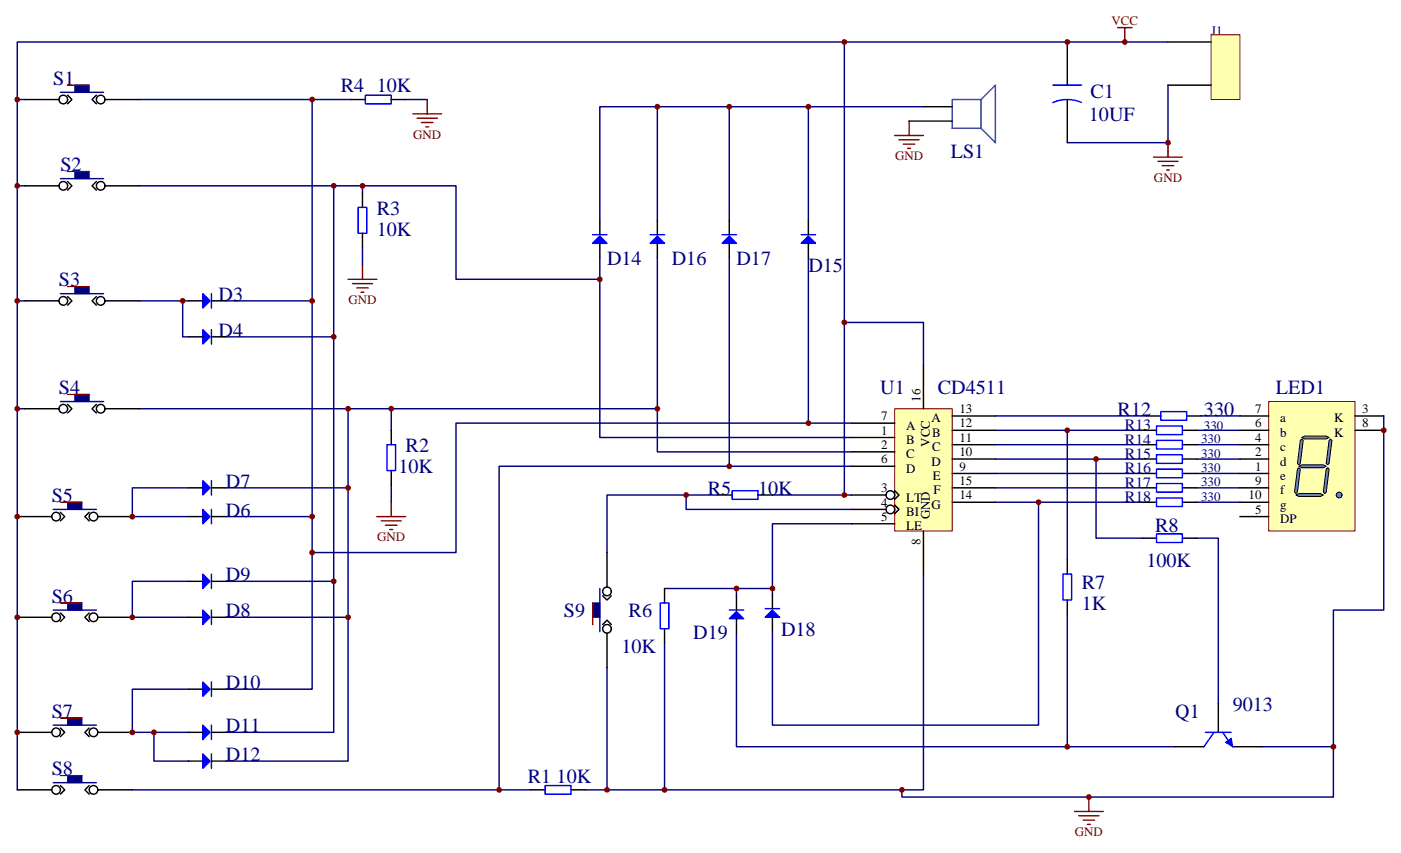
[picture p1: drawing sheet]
<svg xmlns="http://www.w3.org/2000/svg" width="344mm" height="209mm" viewBox="0 0 344 209" stroke-linecap="round" stroke-linejoin="round" font-family="sans-serif">
<g fill="none" stroke="#800000" stroke-width=".35">
<path d="M274.1 6.8h3.5M275.9 6.8v3.5M101.2 27.9h7.1M102.3 29h4.9M103.4 30.1h2.8M104.4 31.1h.7M104.8 24.4v3.5M219.4 33.2h7.1M220.5 34.3h4.9M221.5 35.3h2.9M222.6 36.4h.7M223 29.7v3.5"/>
<path d="M282.9 38.5h7.1M284 39.6h4.9M286.5 35v3.5M285 40.6h2.9M286.1 41.7h.7M85.4 68.5h7M86.4 69.6h5M87.5 70.6h2.8M88.5 71.7h.8M88.9 65v3.5M92.4 126.7h7.1M93.5 127.8h4.9"/>
<path d="M94.5 128.8h2.9M95.6 129.9h.7M96 123.2v3.5M263.5 199h7.1M267.1 195.5v3.5M264.6 200.1h4.9M265.6 201.2h2.9M266.7 202.2h.7"/>
</g>
<g fill="none" stroke="#000080" stroke-width=".35">
<path d="M207.1 10.3h79.4M4.2 24.4h1.8M34.2 24.4h51.9M76.6 24.4v49.4h-21.2M99.5 24.4h5.3M161.2 26.2h-14.1v27.8M178.9 26.2h19.4v27.8M198.3 26.2h28.2M286.5 20.9v14.1h-24.7M4.2 45.6h1.8M34.2 45.6h77.6v22.9h35.3M81.8 45.6v37"/>
<path d="M88.9 45.6v1.7M161.2 54v-27.8h17.7v27.8M4.2 73.8h1.8M34.2 73.8h12M44.8 73.8v8.8h1.4M76.6 73.8v52.9M88.9 60.7v4.3M147.1 63.2v44.1h61.7M161.2 63.2v47.6h47.6M178.9 63.2v51.2h29.9M198.3 63.2v40.6h10.5M207.1 79.1h19.4v10.6"/>
<path d="M55.4 82.6h26.4v60M4.2 100.3h1.8M34.2 100.3h127M46.2 119.7h-13.7v7h13.7M55.4 119.7h30M85.4 100.3v51.1M96 100.3v5.3M96 119v4.2M178.9 114.4h-56.5v79.3M198.3 103.8h-86.5v31.7h-35.2M244.1 105.6h17.7v31.7M244.1 112.6h36"/>
<path d="M244.1 119.7h36M244.1 116.1h36M244.1 109.1h36M244.1 102h37.1M261.8 105.6h18.3M268.8 112.6v19.4h11.3M293.5 119.7h10.6M293.5 116.1h10.6M293.5 112.6h10.6M293.5 109.1h10.6M293.5 105.6h10.6M294.6 102h9.5"/>
<path d="M339.4 102v47.6h-12.4v45.9h-105.8v-1.8M55.4 126.7h21.2v42.4h-21.2M168.3 121.4h7.7M189.4 121.4h19.4M207.1 121.4v-111.1h-202.9v183.4M208.8 128.5h-19.4v17.3M208.8 125h-40.5v-3.6h-19.4v14.1M244.1 123.2h36M254.7 123.2v54.7h-65.3v-23M293.5 132h5.3v40.6M293.5 123.2h10.6M46.2 142.6h-13.7v8.8h13.7"/>
<path d="M55.4 151.4h30v35.3h-30M55.4 142.6h26.4v37h-26.4M163 144.4h26.4M163 157.8v35.9h-14.1v-29.9M180.6 155.3v27.9h81.2M180.6 144.4v1.7M226.5 140.8v52.9h-63.5M261.8 150.7v32.5h26.4M37.7 179.6v7.1h8.5M46.2 169.1h-13.7v10.5h13.7M32.5 193.7h97.7M143.6 193.7h5.3"/>
<path d="M309.4 183.2h17.6"/>
</g>
<g fill="none" stroke="#000" stroke-width=".35">
<path d="M6 24.4h8.5M16.6 23.4l1 1-1 1.1M23.6 23.4l-1 1 1 1.1M25.8 24.4h8.4"/>
<circle cx="15.5" cy="24.4" r="1.06"/>
<circle cx="24.7" cy="24.4" r="1.06"/>
</g>
<path d="M14.8 22.6h10.6" fill="none" stroke="#0d0087" stroke-width=".35"/>
<path d="M18.3 20.9h3.6v1.7h-3.6z" fill="#000080" stroke="#000080" stroke-width=".25"/>
<path d="M16.6 20.9h5.3z" fill="#ffffb0" stroke="#800000" stroke-width=".25"/>
<g fill="none" stroke="#000" stroke-width=".35">
<path d="M6 45.6h8.5M16.6 44.5l1 1.1-1 1M23.6 44.5l-1 1.1 1 1M25.8 45.6h8.4"/>
<circle cx="15.5" cy="45.6" r="1.06"/>
<circle cx="24.7" cy="45.6" r="1.06"/>
</g>
<path d="M14.8 43.8h10.6" fill="none" stroke="#0d0087" stroke-width=".35"/>
<path d="M18.3 42.1h3.6v1.7h-3.6z" fill="#000080" stroke="#000080" stroke-width=".25"/>
<path d="M16.6 42.1h5.3z" fill="#ffffb0" stroke="#800000" stroke-width=".25"/>
<g fill="none" stroke="#000" stroke-width=".35">
<path d="M6 73.8h8.5M16.6 72.7l1 1.1-1 1.1M23.6 72.7l-1 1.1 1 1.1M25.8 73.8h8.4"/>
<circle cx="15.5" cy="73.8" r="1.06"/>
<circle cx="24.7" cy="73.8" r="1.06"/>
</g>
<path d="M14.8 72h10.6" fill="none" stroke="#0d0087" stroke-width=".35"/>
<path d="M18.3 70.3h3.6v1.7h-3.6z" fill="#000080" stroke="#000080" stroke-width=".25"/>
<path d="M16.6 70.3h5.3z" fill="#ffffb0" stroke="#800000" stroke-width=".25"/>
<g fill="none" stroke="#000" stroke-width=".35">
<path d="M16.6 99.2l1 1.1-1 1M23.6 99.2l-1 1.1 1 1M6 100.3h8.5M25.8 100.3h8.4"/>
<circle cx="15.5" cy="100.3" r="1.06"/>
<circle cx="24.7" cy="100.3" r="1.06"/>
</g>
<path d="M14.8 98.5h10.6" fill="none" stroke="#0d0087" stroke-width=".35"/>
<path d="M18.3 96.7h3.6v1.8h-3.6z" fill="#000080" stroke="#000080" stroke-width=".25"/>
<path d="M16.6 96.7l5.3 .1z" fill="#ffffb0" stroke="#800000" stroke-width=".25"/>
<g fill="none" stroke="#000" stroke-width=".35">
<path d="M4.2 126.7h8.5M14.8 125.7l1.1 1-1.1 1.1M21.9 125.7l-1.1 1 1.1 1.1M24 126.7h8.5"/>
<circle cx="13.8" cy="126.7" r="1.06"/>
<circle cx="22.9" cy="126.7" r="1.06"/>
</g>
<path d="M13.1 125h10.5" fill="none" stroke="#0d0087" stroke-width=".35"/>
<path d="M16.6 123.2h3.5v1.8h-3.5z" fill="#000080" stroke="#000080" stroke-width=".25"/>
<path d="M14.8 123.2h5.3z" fill="#ffffb0" stroke="#800000" stroke-width=".25"/>
<g fill="none" stroke="#000" stroke-width=".35">
<path d="M4.2 151.4h8.5M14.8 150.4l1.1 1-1.1 1.1M21.9 150.4l-1.1 1 1.1 1.1M24 151.4h8.5"/>
<circle cx="13.8" cy="151.4" r="1.06"/>
<circle cx="22.9" cy="151.4" r="1.06"/>
</g>
<path d="M13.1 149.6h10.5" fill="none" stroke="#0d0087" stroke-width=".35"/>
<path d="M16.6 147.9h3.5v1.7h-3.5z" fill="#000080" stroke="#000080" stroke-width=".25"/>
<path d="M14.8 147.9h5.3z" fill="#ffffb0" stroke="#800000" stroke-width=".25"/>
<g fill="none" stroke="#000" stroke-width=".35">
<path d="M4.2 179.6h8.5M14.8 178.6l1.1 1-1.1 1.1M21.9 178.6l-1.1 1 1.1 1.1M24 179.6h8.5"/>
<circle cx="13.8" cy="179.6" r="1.06"/>
<circle cx="22.9" cy="179.6" r="1.06"/>
</g>
<path d="M13.1 177.9h10.5" fill="none" stroke="#0d0087" stroke-width=".35"/>
<path d="M16.6 176.1h3.5v1.8h-3.5z" fill="#000080" stroke="#000080" stroke-width=".25"/>
<path d="M14.8 176.1h5.3z" fill="#ffffb0" stroke="#800000" stroke-width=".25"/>
<g fill="none" stroke="#000" stroke-width=".35">
<path d="M4.2 193.7h8.5M14.8 192.7l1.1 1-1.1 1.1M21.9 192.7l-1.1 1 1.1 1.1M24 193.7h8.5"/>
<circle cx="13.8" cy="193.7" r="1.06"/>
<circle cx="22.9" cy="193.7" r="1.06"/>
</g>
<path d="M13.1 192h10.5" fill="none" stroke="#0d0087" stroke-width=".35"/>
<path d="M16.6 190.2h3.5v1.8h-3.5z" fill="#000080" stroke="#000080" stroke-width=".25"/>
<path d="M14.8 190.2l5.3 .1z" fill="#ffffb0" stroke="#800000" stroke-width=".25"/>
<g fill="none" stroke="#000" stroke-width=".35">
<path d="M148.9 135.5v8.5M147.8 153.2l1.1-1.1 1 1.1M147.8 146.1l1.1 1.1 1-1.1M148.9 155.3v8.5"/>
<circle cx="148.9" cy="154.2" r="1.06"/>
<circle cx="148.9" cy="145.1" r="1.06"/>
</g>
<path d="M147.1 144.4v10.5" fill="none" stroke="#0d0087" stroke-width=".35"/>
<path d="M145.3 147.9h1.8v3.5h-1.8z" fill="#000080" stroke="#000080" stroke-width=".25"/>
<path d="M145.3 147.9l.1 5.3z" fill="#ffffb0" stroke="#800000" stroke-width=".25"/>
<g fill="none" stroke="#000" stroke-width=".35">
<path d="M261.8 10.3v10.6M86.1 24.4h3.5M96 24.4h3.5M223 29.7h10.5M226.5 26.2h7M261.8 24.4v10.6M88.9 47.3v3.6M88.9 57.2v3.5M147.1 54v3.6M147.1 59.7v3.5M161.2 54v3.6M161.2 59.7v3.5"/>
<path d="M178.9 54v3.6M178.9 59.7v3.5M198.3 54v3.6M198.3 59.7v3.5M46.2 73.8h3.5M51.9 73.8h3.5M46.2 82.6h3.5M51.9 82.6h3.5M46.2 119.7h3.5M51.9 119.7h3.5M96 105.6v3.5M96 115.4v3.6"/>
<path d="M280.1 105.6h3.5M280.1 109.1h3.5M280.1 112.6h3.5M280.1 116.1h3.5M280.1 119.7h3.5M281.2 102h3.5M290 105.6h3.5M290 109.1h3.5M290 112.6h3.5M290 116.1h3.5M290 119.7h3.5M291 102h3.6"/>
<path d="M46.2 126.7h3.5M51.9 126.7h3.5M176 121.4h3.6M185.9 121.4h3.5M261.8 137.3v3.5M280.1 123.2h3.5M280.1 132h3.5M290 123.2h3.5M290 132h3.5M46.2 151.4h3.5M46.2 142.6h3.5M51.9 151.4h3.5"/>
<path d="M51.9 142.6h3.5M163 144.4v3.5M163 154.2v3.6M180.6 146.1v3.5M180.6 151.8v3.5M189.4 145.8v3.5M189.4 151.4v3.5M261.8 147.2v3.5M46.2 169.1h3.5M46.2 179.6h3.5M51.9 169.1h3.5M51.9 179.6h3.5"/>
<path d="M46.2 186.7h3.5M51.9 186.7h3.5M130.2 193.7h3.5M140.1 193.7h3.5"/>
</g>
<g fill="none" stroke="#00f" stroke-width=".35">
<path d="M89.6 23.4h6.4v2.1h-6.4zM258.2 20.9h7.1M265.2 25.1a8.6 8.6 0 0 0-7 .1M87.8 50.9h2.2v6.3h-2.2zM145.3 57.6h3.6M159.5 57.6h3.5M177.1 57.6h3.5M196.5 57.6h3.5M51.9 72v3.6M51.9 80.9v3.5M51.9 117.9v3.5M94.9 109.1h2.1v6.3h-2.1z"/>
<path d="M283.6 104.5h6.4v2.1h-6.4zM283.6 108h6.4v2.1h-6.4zM283.6 111.5h6.4v2.2h-6.4zM283.6 115.1h6.4v2.1h-6.4zM283.6 118.6h6.4v2.1h-6.4zM284.7 101h6.3v2.1h-6.3zM51.9 125v3.5M179.6 120.4h6.3v2.1h-6.3zM283.6 122.1h6.4v2.1h-6.4zM283.6 131h6.4v2.1h-6.4zM51.9 140.8v3.6M51.9 149.6v3.6"/>
<path d="M161.9 147.9h2.1v6.3h-2.1zM178.9 149.6h3.5M187.7 149.3h3.5M260.7 140.8h2.1v6.4h-2.1zM51.9 167.3v3.5M51.9 177.9v3.5M51.9 184.9v3.6M133.7 192.7h6.4v2.1h-6.4z"/>
</g>
<path d="M233.5 24.4h7.1v7.1h-7.1zM240.6 24.4l3.5-3.5v14.1l-3.5-3.5z" fill="none" stroke="#0075ad" stroke-width=".35"/>
<g fill="#00f" stroke="#00f" stroke-width=".35">
<path d="M49.7 72l1.8 1.8-1.8 1.8z"/>
<path d="M49.7 80.9l1.8 1.7-1.8 1.8z"/>
<path d="M49.7 125l1.8 1.7-1.8 1.8z"/>
<path d="M49.7 117.9l1.8 1.8-1.8 1.7z"/>
<path d="M49.7 149.6l1.8 1.8-1.8 1.8z"/>
<path d="M49.7 140.8l1.8 1.8-1.8 1.8z"/>
<path d="M49.7 167.3l1.8 1.8-1.8 1.7z"/>
<path d="M49.7 177.9l1.8 1.7-1.8 1.8z"/>
<path d="M49.7 184.9l1.8 1.8-1.8 1.8z"/>
<path d="M187.7 151.4l1.7-1.8 1.8 1.8z"/>
<path d="M178.9 151.8l1.7-1.8 1.8 1.8z"/>
<path d="M145.3 59.7l1.8-1.8 1.8 1.8z"/>
<path d="M196.5 59.7l1.8-1.8 1.7 1.8z"/>
<path d="M159.5 59.7l1.7-1.8 1.8 1.8z"/>
<path d="M177.1 59.7l1.8-1.8 1.7 1.8z"/>
</g>
<path d="M297 8.5h7.1v15.9h-7.1z" fill="#ffffb0" stroke="#800000" stroke-width=".25"/>
<path d="M286.5 10.3h10.5M286.5 20.9h10.5" fill="none" stroke="#000" stroke-width=".35"/>
<path d="M311.1 98.5h21.2v31.7h-21.2z" fill="#ffffb0" stroke="#800000" stroke-width=".25"/>
<path d="M304.1 119.7h7M304.1 116.1h7M304.1 112.6h7M304.1 102h7M304.1 109.1h7M304.1 105.6h7M332.3 102h7.1M304.1 123.2h7M304.1 126.7h7" fill="none" stroke="#000" stroke-width=".35"/>
<g fill="#57a8c7" stroke="#000" stroke-width=".25">
<path d="M317.9 121.4l.7-.3h5.2l.8 .3-.8 .4h-5.2z"/>
<path d="M318.6 114.4l.7-.4h5.3l.7 .4-.7 .3h-5.3z"/>
<path d="M319.3 107.3l.7-.3h5.3l.7 .3-.7 .4h-5.3z"/>
<path d="M326 108l.3-.3 .4 .3-.7 5.7-.4 .3-.3-.3z"/>
<path d="M318.9 108l.4-.3 .3 .3-.7 5.7-.3 .3-.4-.3z"/>
<path d="M318.2 115.1l.4-.4 .3 .4-.7 5.6-.3 .4-.4-.4z"/>
<path d="M325.3 115.1l.3-.4 .4 .4-.7 5.6-.4 .4-.3-.4z"/>
</g>
<path d="M332.3 105.6h7.1" fill="none" stroke="#000" stroke-width=".35"/>
<circle cx="328.4" cy="121.4" r=".71" fill="#57a8c7" stroke="#000" stroke-width=".25"/>
<path d="M298.8 172.6v7M288.2 183.2h7.1M302.3 183.2h7.1" fill="none" stroke="#000" stroke-width=".35"/>
<path d="M295.6 179.6h6.4M297.7 179.6l-2.4 3.6M299.9 179.6l2.4 3.6" fill="none" stroke="#00f" stroke-width=".35"/>
<path d="M300.6 182.1l1.4-1.1 .3 2.2z" fill="#00f" stroke="#00f" stroke-width=".25"/>
<path d="M219.4 100.3h14.1v29.9h-14.1z" fill="#ffffb0" stroke="#800000" stroke-width=".25"/>
<g fill="none" stroke="#000" stroke-width=".35">
<path d="M226.5 89.7v10.6M208.8 103.8h10.6M208.8 107.3h10.6M208.8 110.8h10.6M208.8 114.4h10.6M233.5 102h10.6M233.5 105.6h10.6M233.5 109.1h10.6M233.5 112.6h10.6M233.5 116.1h10.6M233.5 119.7h10.6M208.8 121.4h8.5"/>
<path d="M208.8 125h8.5M208.8 128.5h10.6M219.4 120.4l1.1 1-1.1 1.1M219.4 123.9l1.1 1.1-1.1 1M226.5 130.2v10.6M233.5 123.2h10.6"/>
<circle cx="218.4" cy="121.4" r="1.06"/>
<circle cx="218.4" cy="125" r="1.06"/>
</g>
<g fill="#800000">
<circle cx="4.2" cy="179.6" r=".71"/>
<circle cx="4.2" cy="151.4" r=".71"/>
<circle cx="4.2" cy="126.7" r=".71"/>
<circle cx="4.2" cy="100.3" r=".71"/>
<circle cx="4.2" cy="73.8" r=".71"/>
<circle cx="4.2" cy="45.6" r=".71"/>
<circle cx="4.2" cy="24.4" r=".71"/>
<circle cx="32.5" cy="179.6" r=".71"/>
<circle cx="32.5" cy="151.4" r=".71"/>
<circle cx="32.5" cy="126.7" r=".71"/>
<circle cx="37.7" cy="179.6" r=".71"/>
<circle cx="44.8" cy="73.8" r=".71"/>
<circle cx="76.6" cy="135.5" r=".71"/>
<circle cx="76.6" cy="126.7" r=".71"/>
<circle cx="76.6" cy="73.8" r=".71"/>
<circle cx="76.6" cy="24.4" r=".71"/>
<circle cx="81.8" cy="142.6" r=".71"/>
<circle cx="81.8" cy="82.6" r=".71"/>
<circle cx="81.8" cy="45.6" r=".71"/>
<circle cx="85.4" cy="151.4" r=".71"/>
<circle cx="85.4" cy="119.7" r=".71"/>
<circle cx="85.4" cy="100.3" r=".71"/>
<circle cx="88.9" cy="45.6" r=".71"/>
<circle cx="96" cy="100.3" r=".71"/>
<circle cx="122.4" cy="193.7" r=".71"/>
<circle cx="147.1" cy="68.5" r=".71"/>
<circle cx="148.9" cy="193.7" r=".71"/>
<circle cx="161.2" cy="100.3" r=".71"/>
<circle cx="161.2" cy="26.2" r=".71"/>
<circle cx="163" cy="193.7" r=".71"/>
<circle cx="168.3" cy="121.4" r=".71"/>
<circle cx="178.9" cy="114.4" r=".71"/>
<circle cx="178.9" cy="26.2" r=".71"/>
<circle cx="180.6" cy="144.4" r=".71"/>
<circle cx="189.4" cy="144.4" r=".71"/>
<circle cx="198.3" cy="103.8" r=".71"/>
<circle cx="198.3" cy="26.2" r=".71"/>
<circle cx="207.1" cy="121.4" r=".71"/>
<circle cx="207.1" cy="79.1" r=".71"/>
<circle cx="207.1" cy="10.3" r=".71"/>
<circle cx="221.2" cy="193.7" r=".71"/>
<circle cx="254.7" cy="123.2" r=".71"/>
<circle cx="261.8" cy="183.2" r=".71"/>
<circle cx="261.8" cy="105.6" r=".71"/>
<circle cx="261.8" cy="10.3" r=".71"/>
<circle cx="267.1" cy="195.5" r=".71"/>
<circle cx="268.8" cy="112.6" r=".71"/>
<circle cx="275.9" cy="10.3" r=".71"/>
<circle cx="286.5" cy="35" r=".71"/>
<circle cx="327" cy="183.2" r=".71"/>
<circle cx="339.4" cy="105.6" r=".71"/>
</g>
<g font-size="4.9" fill="#000080">
<text x="13.1" y="20.9">S1</text>
<text x="83.6" y="22.6">R4</text>
<text x="92.4" y="22.6">10K</text>
<text x="267.1" y="29.7">10UF</text>
<text x="267.5" y="24.1">C1</text>
<text x="233.2" y="38.9">LS1</text>
<text x="14.8" y="42.1">S2</text>
<text x="92.4" y="52.6">R3</text>
<text x="92.4" y="57.9">10K</text>
<text x="148.9" y="65">D14</text>
<text x="164.7" y="65">D16</text>
<text x="180.6" y="65">D17</text>
<text x="14.5" y="70.3">S3</text>
<text x="198.3" y="66.7">D15</text>
<text x="53.6" y="73.8">D3</text>
<text x="53.6" y="82.6">D4</text>
<text x="14.5" y="96.7">S4</text>
<text x="215.9" y="96.7">U1</text>
<text x="230" y="96.7">CD4511</text>
<text x="312.9" y="96.7">LED1</text>
<text x="274.1" y="102">R12</text>
<text x="295.3" y="102">330</text>
<text x="99.5" y="110.8">R2</text>
<text x="55.4" y="119.7">D7</text>
<text x="97.7" y="116.1">10K</text>
<text x="12.7" y="123.2">S5</text>
<text x="173.6" y="121.4">R5</text>
<text x="185.9" y="121.4">10K</text>
<text x="55.4" y="126.7">D6</text>
<text x="283.3" y="130.6">R8</text>
<text x="55.4" y="142.6">D9</text>
<text x="281.2" y="139.1">100K</text>
<text x="12.7" y="147.9">S6</text>
<text x="265.3" y="149.6">1K</text>
<text x="265.3" y="144.4">R7</text>
<text x="55.4" y="151.4">D8</text>
<text x="138.3" y="151.4">S9</text>
<text x="154.2" y="151.4">R6</text>
<text x="191.6" y="156">D18</text>
<text x="152.4" y="160.2">10K</text>
<text x="170" y="156.7">D19</text>
<text x="55.4" y="169.1">D10</text>
<text x="12.7" y="176.1">S7</text>
<text x="55.4" y="179.6">D11</text>
<text x="288.2" y="176.1">Q1</text>
<text x="302.3" y="174.3">9013</text>
<text x="12.7" y="190.2">S8</text>
<text x="55.4" y="186.7">D12</text>
<text x="129.5" y="192">R1</text>
<text x="136.5" y="192">10K</text>
</g>
<g font-size="3.9" fill="#000080">
<text x="275.9" y="105.6">R13</text>
<text x="275.9" y="109.1">R14</text>
<text x="275.9" y="112.6">R15</text>
<text x="275.9" y="116.1">R16</text>
<text x="275.9" y="119.7">R17</text>
<text x="275.9" y="123.2">R18</text>
</g>
<g font-size="3.2" fill="#800000">
<text x="272.6" y="6.1">VCC</text>
<text x="101.3" y="34">GND</text>
<text x="219.5" y="39.3">GND</text>
<text x="283" y="44.6">GND</text>
<text x="85.5" y="74.6">GND</text>
<text x="92.5" y="132.8">GND</text>
<text x="263.6" y="205.1">GND</text>
</g>
<g font-size="3.2" fill="#000080">
<text x="297" y="8.5">J1</text>
<text x="295.3" y="105.6">330</text>
<text x="294.6" y="108.7">330</text>
<text x="294.6" y="112.3">330</text>
<text x="294.6" y="115.8">330</text>
<text x="294.6" y="119.3">330</text>
<text x="294.6" y="122.8">330</text>
</g>
<g font-size="3.2">
<text x="225.8" y="98.5" transform="rotate(-90 225.8 98.5)">16</text>
<text x="235.3" y="101.3">13</text>
<text x="307.8" y="101.3">7</text>
<text x="334.1" y="101.3">3</text>
<text x="216.1" y="103.1">7</text>
<text x="216.1" y="106.6">1</text>
<text x="222.2" y="105.4">A</text>
<text x="228.4" y="103.6">A</text>
<text x="228.6" y="107.1">B</text>
<text x="235.3" y="104.8">12</text>
<text x="307.8" y="104.8">6</text>
<text x="314" y="107.1">b</text>
<text x="314" y="103.6">a</text>
<text x="327.2" y="103.6">K</text>
<text x="327.2" y="107.1">K</text>
<text x="334.1" y="104.8">8</text>
<text x="216.1" y="110.1">2</text>
<text x="216.1" y="113.7">6</text>
<text x="222.2" y="108.9">B</text>
<text x="222.2" y="112.4">C</text>
<text x="228.1" y="109.6" transform="rotate(-90 228.1 109.6)">VCC</text>
<text x="228.6" y="110.7">C</text>
<text x="235.3" y="108.4">11</text>
<text x="235.3" y="111.9">10</text>
<text x="307.8" y="111.9">2</text>
<text x="307.8" y="108.4">4</text>
<text x="314" y="110.7">c</text>
<text x="222.2" y="116">D</text>
<text x="228.4" y="114.2">D</text>
<text x="228.8" y="117.7">E</text>
<text x="235.3" y="115.4">9</text>
<text x="235.3" y="119">15</text>
<text x="307.8" y="119">9</text>
<text x="307.8" y="115.4">1</text>
<text x="314" y="117.7">e</text>
<text x="314" y="114.2">d</text>
<text x="216.1" y="120.7">3</text>
<text x="216.1" y="124.2">4</text>
<text x="222.2" y="123">LT</text>
<text x="228.4" y="124.8">G</text>
<text x="229" y="121.2">F</text>
<text x="235.3" y="122.5">14</text>
<text x="306.2" y="122.5">10</text>
<text x="314" y="121.2">f</text>
<text x="314" y="124.8">g</text>
<text x="216.1" y="127.8">5</text>
<text x="222.2" y="126.5">BI</text>
<text x="222.2" y="130.1">LE</text>
<text x="228.1" y="127.4" transform="rotate(-90 228.1 127.4)">GND</text>
<text x="307.8" y="126">5</text>
<text x="314" y="128.3">DP</text>
<text x="225.8" y="133.6" transform="rotate(-90 225.8 133.6)">8</text>
</g>
</svg>
